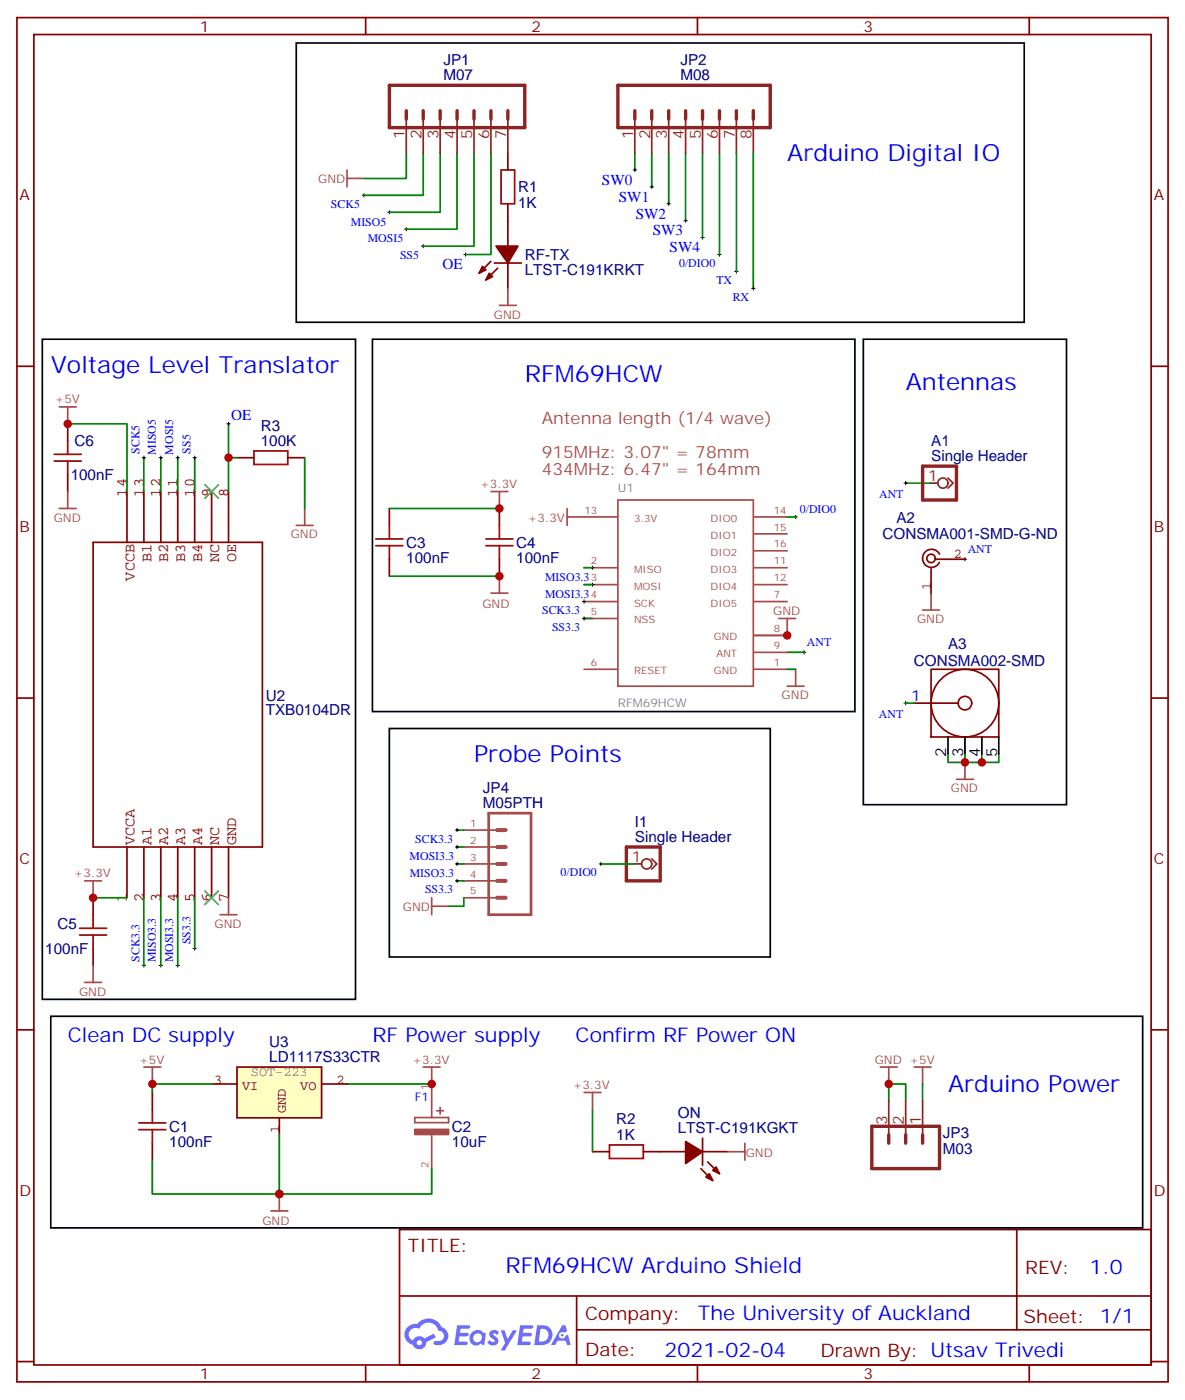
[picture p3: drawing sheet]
<svg xmlns="http://www.w3.org/2000/svg" width="247mm" height="292mm" viewBox="0 0 247 292" stroke-linecap="round" stroke-linejoin="round" font-family="sans-serif">
<g fill="none" stroke="#870000" stroke-width=".35">
<path d="M3.5 3.7h239.9v284.3h-239.9zM7.1 7.2h232.8v277.3h-232.8zM76.2 3.7v3.5M145.3 3.7v3.5M214.5 3.7v3.5M3.5 76.3h3.6M239.9 76.3h3.5M3.5 145.5h3.6M239.9 145.5h3.5M3.5 214.6h3.6M239.9 214.6h3.5M83.3 256.3h156.6v28.2h-156.6z"/>
<path d="M211.9 256.3v20.9M83.3 270.1h156.5M120.2 277.2h119.6M120.2 270.1v14.1M3.5 283.8h3.6M76.2 284.5v3.5M145.3 284.5v3.5M214.5 284.5v3.5M239.9 283.8h3.5"/>
</g>
<g fill="#5487ff">
<path d="M102.2 277.4a1.22 1.22 0 0 1 1.8 .3l-.4 .6a.47 .47 0 0 0-.4-.4 .47 .47 0 0 0-.5 .2l.1 .1a1.55 1.55 0 0 1 1 1.5 1.34 1.34 0 0 1-2.3 .1l.5-.5 .8 .4a.29 .29 0 0 0 .3-.2 .29 .29 0 0 0-.3-.4 1.04 1.04 0 0 1-.6-1.7z"/>
<path d="M95.3 276.2h2.1a.43 .43 0 0 1 .4 .1 .43 .43 0 0 1 .1 .4l-.3 .2h-1.6l-.2 .9h1.6a.37 .37 0 0 1 .3 .4 .37 .37 0 0 1-.4 .3h-1.6l-.1 1.1h1.3a.43 .43 0 0 1 .4 .1 .43 .43 0 0 1 .1 .5l-.3 .1h-2.4z"/>
<path d="M108.4 276.2h2.1a.43 .43 0 0 1 .5 .1 .43 .43 0 0 1 .1 .4l-.4 .2h-1.6l-.1 .9h1.5a.37 .37 0 0 1 .3 .4 .37 .37 0 0 1-.3 .3h-1.6l-.2 1.1h1.3a.43 .43 0 0 1 .5 .1 .43 .43 0 0 1 .1 .5l-.3 .1h-2.5z"/>
<path d="M117.2 276.2h.6l.4 1.2-.6 .4a.69 .69 0 0 0-1.1 .2 .69 .69 0 0 0 .5 1 .69 .69 0 0 0 .9-.6l.4-.3 .6 2.2h-.8l-.2-.9h-1.7l-.5 .9h-.9z"/>
<path d="M104.4 277.3h.7l.7 1.8 1.1-1.8h.8l-2.5 4.2h-.8l.9-1.6z"/>
<path d="M111.9 276.2l-.6 4.1h1.4a2.11 2.11 0 0 0 2.4-2.1 2.11 2.11 0 0 0-2.5-2zM112.6 276.9a1.39 1.39 0 0 1 1.7 1.4 1.39 1.39 0 0 1-1.8 1.3h-.2z"/>
<path d="M98.2 277.8a1.47 1.47 0 0 0-.1 2.1 1.47 1.47 0 0 0 2.1 .1l.7 .3 .3-2.3-.1-.2h-.5a1.49 1.49 0 0 0-2.4 0zM98.9 278.2a.92 .92 0 0 1 1.5 .5 .92 .92 0 0 1-1.2 1 .9 .9 0 0 1-.3-1.5z"/>
<path d="M85 276.6a2.18 2.18 0 0 0 1 3.7 1.44 1.44 0 0 0 1.7 .9 1.44 1.44 0 0 0 1.1-1.5l2-1-.4-.7-1.9 .9a1.47 1.47 0 0 0-2.5 .5 1.39 1.39 0 0 1-.6-2 1.39 1.39 0 0 1 2-.4 2.08 2.08 0 0 1 2.1-1.3 2.08 2.08 0 0 1 1.9 1.7 1.07 1.07 0 0 1 1.1 .9 1.07 1.07 0 0 1-1 1.2h-.6a.43 .43 0 0 0-.6 .4 .43 .43 0 0 0 .4 .4 2 2 0 0 0 2.5-1 2 2 0 0 0-.7-2.5l-.5-.2a2.98 2.98 0 0 0-5.1-.7l-1 .1zM86.8 279.9a.55 .55 0 0 1 1.1 0 .55 .55 0 0 1-1.1 0z"/>
<circle cx="117.2" cy="278.3" r=".26"/>
</g>
<path d="M28.9 235.4h5.7M28.9 234h5.7M31.7 231.2v2.8M31.7 235.4v2.9M127 238.6h7.1v2.8h-7.1z" fill="none" stroke="#a10000" stroke-width=".35"/>
<g fill="none" stroke="#870000" stroke-width=".35">
<path d="M194 139.5h14.1v14.1h-14.1zM190.5 146.5h9.2M31.7 227.7v3.5M31.7 238.3v3.5M146.4 237.2v5.7M123.5 240h3.5M134.1 240h8.8M146.1 243.6l2.4 2.4M146.4 240h5.3M147.5 242.2l2.4 2.4"/>
<circle cx="201.1" cy="146.5" r="7.1"/>
<circle cx="201.1" cy="146.5" r="1.41"/>
</g>
<g fill="#870000" stroke="#870000" stroke-width=".35">
<path d="M148.5 243.9l.7-.7 .7 1.4z"/>
<path d="M147.1 245.3l.7-.7 .7 1.4z"/>
<path d="M142.9 237.9l3.5 2.1-3.5 2.5z"/>
</g>
<path d="M188.7 100.7h5.3M164 136h3.6M197.6 157.1v1.8h10.5v-1.8M201.1 157.1v1.8M204.6 157.1v1.8M72.3 225.9h17.7M123.5 231.2v8.8" fill="none" stroke="#008700" stroke-width=".35"/>
<path d="M188.4 100.7h.7M188.7 100.3v.7M200.7 116.6h.7M201.1 116.2v.7M167.2 136h.7M167.6 135.6v.7M188.4 146.5h.7M188.7 146.2v.7" fill="none" stroke="#000" stroke-width=".21"/>
<g fill="none" stroke="#a64a4a" stroke-width=".35">
<path d="M121.7 107.7h7M121.7 118.3h7M128.8 104.2h28.2v38.8h-28.2zM157.1 107.7h6.9M157.1 111.3h6.9M157.1 114.8h6.9M157.1 118.3h6.9M121.7 139.5h7M121.7 121.8h7M121.7 125.4h7M121.7 128.9h7M157.1 139.5h6.9"/>
<path d="M157.1 121.8h6.9M157.1 125.4h6.9M157.1 136h6.9M157.1 132.4h6.9M192.3 127.1h3.5M194 123.6v3.5M201.1 158.9v3.5M199.3 162.4h3.5M86.4 232.9h7.1v1.1h-7.1zM90 225.9v7M90 236.4v3.6M91 231.5h1.4"/>
<path d="M91.7 230.8v1.4M155.2 238.3v3.5M90 240.1v3.5M151.7 240h3.5"/>
</g>
<path d="M197.6 153.6v3.5M201.1 153.6v3.5M204.6 153.6v3.5M208.1 153.6v3.5" fill="none" stroke="#000" stroke-width=".35"/>
<g fill="none" stroke="#850000" stroke-width=".35">
<path d="M194 118.5v5.1M194.9 116.6h6.2M195.8 115.5a1.86 1.86 0 0 0-2.8-.7 1.86 1.86 0 0 0-.1 2.9 1.86 1.86 0 0 0 2.8-.5"/>
<circle cx="194" cy="116.4" r=".88"/>
</g>
<path d="M86.4 235.4h7.1v1h-7.1z" fill="#a64a4a" stroke="#a64a4a" stroke-width=".35"/>
<path d="M49.4 222.4h17.6v10.6h-17.6z" fill="#ffffc2" stroke="#850000" stroke-width=".35"/>
<g fill="none" stroke="#850000" stroke-width=".35">
<path d="M19.4 113h35.3v63.5h-35.3zM26.5 102.4v10.6M30 102.4v10.6M33.5 102.4v10.6M37 102.4v10.6M40.6 102.4v10.6M44.1 102.4v10.6M47.6 102.4v10.6M26.5 176.5v10.6M30 176.5v10.6M33.5 176.5v10.6M37 176.5v10.6"/>
<path d="M40.6 176.5v10.6M44.1 176.5v10.6M47.6 176.5v10.6M44.1 225.9h5.3M58.2 233v3.5M67 225.9h5.3"/>
</g>
<g fill="none" stroke="#8c2424" stroke-width=".71">
<path d="M81.1 17.8h28.3v8.8h-28.3zM128.8 17.8h31.7v8.8h-31.7zM84.7 23.1v1.7M88.2 23.1v1.7M91.7 23.1v1.7M95.2 23.1v1.7M98.8 23.1v1.7M102.3 23.1v1.7M105.8 23.1v1.7M132.3 23.1v1.7M135.8 23.1v1.7M139.3 23.1v1.7"/>
<path d="M142.9 23.1v1.7M146.4 23.1v1.7M149.9 23.1v1.7M153.5 23.1v1.7M157 23.1v1.7M192.3 97.2h7v7h-7zM130.5 176.5h7.1v7.1h-7.1zM181.7 234.7h14.1v8.9h-14.1zM185.2 236.5v1.8M188.7 236.5v1.8M192.3 236.5v1.8"/>
</g>
<g fill="none" stroke="#8c2424" stroke-width=".35">
<path d="M84.7 24.8v7.1M88.2 24.8v7.1M91.7 24.8v7.1M95.2 24.8v7.1M98.8 24.8v7.1M102.3 24.8v7.1M105.8 24.8v7.1M132.3 24.8v7.1M135.8 24.8v7.1M139.3 24.8v7.1M142.9 24.8v7.1M146.4 24.8v7.1"/>
<path d="M149.9 24.8v7.1M153.5 24.8v7.1M157 24.8v7.1M197.6 99.6l1 1.1-1 1M194 100.7h1.4M135.8 179l1.1 1.1-1.1 1M132.3 180.1h1.4M185.2 229.4v7.1M188.7 229.4v7.1M192.3 229.4v7.1"/>
<circle cx="196.5" cy="100.7" r="1.06"/>
<circle cx="134.8" cy="180.1" r="1.06"/>
</g>
<g fill="none" stroke="#000" stroke-width=".21">
<path d="M131.9 35.4h.7M132.3 35.1v.7M135.5 38.9h.7M135.8 38.6v.7M75.5 40.7h.7M75.8 40.4v.7M80.8 44.2h.7M81.1 43.9v.7M84.3 47.8h.7M84.7 47.4v.7M87.8 51.3h.7M88.2 50.9v.7"/>
<path d="M96.7 53.1h.7M97 52.7v.7M139 42.5h.7M139.3 42.1v.7M142.5 46h.7M142.9 45.6v.8M146 49.5h.8M146.4 49.2v.7M149.6 53.1h.7M149.9 52.7v.7M153.1 56.6h.7M153.5 56.2v.7"/>
<path d="M157 59.8v.7M156.6 60.1h.7M29.6 95.4h.7M30 95v.7M33.2 95.4h.7M33.5 95v.7M36.7 95.4h.7M37 95v.7M40.2 95.4h.7M40.6 95v.7M47.3 88.3h.7M47.6 88v.7"/>
<path d="M123.1 118.3h.7M123.5 118v.7M165.5 107.7h.7M165.8 107.4v.7M121.4 128.9h.7M121.4 125.4h.7M121.7 125v.7M121.7 128.6v.7M123.1 121.8h.7M123.5 121.5v.7M94.9 173h.7M94.9 176.5h.7"/>
<path d="M95.2 172.6v.8M95.2 176.2v.7M95.2 179.7v.7M125.2 179.7v.7M40.2 197.7h.7M40.6 197.3v.7M94.9 180.1h.7M94.9 183.6h.7M95.2 183.2v.7M124.9 180.1h.7M29.6 201.2h.7M30 200.9v.7"/>
<path d="M33.2 201.2h.7M33.5 200.9v.7M36.7 201.2h.7M37 200.9v.7"/>
</g>
<g fill="none" stroke="#a64a4a" stroke-width=".35">
<path d="M72.3 37.2h3.5M72.3 35.4v3.5M104.1 63.6h3.5M105.8 60.1v3.5M12.3 84.8h3.6M14.1 84.8v3.5M12.3 106h3.6M14.1 102.4v3.6M61.7 109.5h3.6M63.5 106v3.5M102.3 102.4h3.5M104.1 102.4v3.6"/>
<path d="M118.2 106v3.5M118.2 107.7h3.5M102.3 123.6h3.5M104.1 120.1v3.5M162.3 128.9h3.5M164 128.9v3.5M165.8 139.5v3.5M164 143h3.6M96.7 173h6.9M96.7 176.5h6.9M17.6 183.6h3.6M19.4 183.6v3.5"/>
<path d="M45.9 190.6h3.5M47.6 187.1v3.5M90 187.1v3.5M90 188.9h3.5M96.7 183.6h6.9M96.7 180.1h6.9M96.7 187.1h6.9M17.6 204.8h3.6M19.4 201.2v3.6M30 222.4h3.5M31.7 222.4v3.5M88.2 222.4h3.5"/>
<path d="M90 222.4v3.5M121.7 227.7h3.5M123.5 227.7v3.5M183.4 222.4h3.6M185.2 222.4v3.5M190.5 222.4h3.5M192.3 222.4v3.5M56.4 252.4h3.6M58.2 248.8v3.6"/>
</g>
<g fill="none" stroke="#008700" stroke-width=".35">
<path d="M84.7 31.9v5.3h-8.9M88.2 31.9v8.8h-12.4M91.7 31.9v12.3h-10.6M95.2 31.9v15.9h-10.5M98.8 31.9v19.4h-10.6M102.3 31.9v21.2h-5.3M132.3 31.9v3.5M135.8 31.9v7M139.3 31.9v10.6M142.9 31.9v14.1M146.4 31.9v17.6M149.9 31.9v21.2"/>
<path d="M153.5 31.9v24.7M157 31.9v28.2M14.1 88.3h12.4v14.1M30 95.4v7M33.5 95.4v7M37 95.4v7M40.6 95.4v7M47.6 88.3v7.1M49.4 95.4h-1.8v7M63.5 95.4v10.6M81.1 106h23M121.7 118.3h1.8"/>
<path d="M164 107.7h1.8M81.1 120.1h23M121.7 121.8h1.8M121.7 128.9h1.8M164 139.5h1.8M188.7 146.5h1.8M95.2 173h1.5M95.2 176.5h1.5M19.4 187.1h7.1M30 187.1v14.1M33.5 187.1v14.1M37 187.1v14.1"/>
<path d="M40.6 187.1v10.6M95.2 180.1h1.5M95.2 183.6h1.5M96.7 187.1v1.8h-3.2M125.2 180.1h7.1M44.1 225.9h-12.4v1.8M58.2 236.5v12.3M185.2 229.4v-3.5h3.5v3.5M192.3 225.9v3.5M31.7 241.8v7h26.5M90 243.6v5.2h-31.8"/>
</g>
<g fill="#870000" stroke="#870000" stroke-width=".35">
<path d="M103.4 51.3h4.5l-2.1 3.5z"/>
<path d="M100.5 55.5l.7 .7-1.4 .7z"/>
<path d="M102 56.9l.7 .7-1.5 .7z"/>
</g>
<g fill="none" stroke="#870000" stroke-width=".35">
<path d="M105.8 31.9v3.5M102.3 54.5l-2.5 2.4M103 54.8h5.7M103.7 55.9l-2.5 2.4M105.8 42.5v8.8M105.8 54.8v5.3M14.1 88.3v3.6M14.1 98.9v3.5M49.4 95.4h3.5M60 95.4h3.5M81.1 106v3.5M81.1 116.6v3.5"/>
<path d="M104.1 106v3.5M104.1 116.6v3.5M19.4 187.1v3.5M19.4 197.7v3.5"/>
</g>
<g fill="none" stroke="#a10000" stroke-width=".35">
<path d="M104.4 35.4h2.8v7.1h-2.8zM11.3 96.1h5.6M11.3 94.7h5.6M14.1 91.9v2.8M14.1 96.1v2.8M52.9 94h7.1v2.8h-7.1zM78.3 112.3h5.7M78.3 113.7h5.7M81.1 109.5v2.8M81.1 113.7v2.9M101.2 113.7h5.7M101.2 112.3h5.7"/>
<path d="M104.1 109.5v2.8M104.1 113.7v2.9M16.6 194.9h5.6M16.6 193.5h5.6M19.4 190.6v2.9M19.4 194.9v2.8"/>
</g>
<path d="M42.7 101l2.8 2.9M45.5 101l-2.8 2.9M42.7 185.7l2.8 2.8M45.5 185.7l-2.8 2.8" fill="none" stroke="#3c3" stroke-width=".35"/>
<path d="M61.7 9h151.7v58.2h-151.7zM8.8 70.7h65.3v137.6h-65.3zM77.6 70.7h100.6v77.6h-100.6zM179.9 70.7h42.3v97h-42.3zM81.1 151.8h79.4v47.7h-79.4zM10.6 211.8h227.5v44.1h-227.5z" fill="none" stroke="#000" stroke-width=".35"/>
<path d="M101.8 169.5h8.9v21.1h-8.9z" fill="none" stroke="#a64a4a" stroke-width=".56"/>
<path d="M103.6 176.5h1.8M103.6 173h1.8M103.6 180.1h1.8M103.6 187.1h1.8M103.6 183.6h1.8" fill="none" stroke="#a64a4a" stroke-width=".85"/>
<g fill="#c00">
<circle cx="90" cy="225.9" r=".88"/>
<circle cx="201.1" cy="158.9" r=".88"/>
<circle cx="204.6" cy="158.9" r=".88"/>
<circle cx="31.8" cy="225.9" r=".88"/>
<circle cx="164" cy="132.4" r=".88"/>
<circle cx="104.1" cy="106" r=".88"/>
<circle cx="104.1" cy="120.1" r=".88"/>
<circle cx="14.1" cy="88.3" r=".88"/>
<circle cx="47.6" cy="95.4" r=".88"/>
<circle cx="19.4" cy="187.1" r=".88"/>
<circle cx="58.2" cy="248.8" r=".88"/>
<circle cx="185.2" cy="225.9" r=".88"/>
</g>
<g font-size="4.9" fill="#00f">
<text x="164" y="33.7">Arduino Digital IO</text>
<text x="10.6" y="77.8">Voltage Level Translator</text>
<text x="109.4" y="79.5">RFM69HCW</text>
<text x="188.7" y="81.3">Antennas</text>
<text x="98.8" y="158.9">Probe Points</text>
<text x="197.6" y="227.7">Arduino Power</text>
</g>
<text font-size="4.6" fill="#00f" x="105.3" y="265.3">RFM69HCW Arduino Shield</text>
<g font-size="4.2" fill="#00f">
<text x="14.1" y="217.1">Clean DC supply</text>
<text x="77.6" y="217.1">RF Power supply</text>
<text x="119.9" y="217.1">Confirm RF Power ON</text>
<text x="227.1" y="265.5">1.0</text>
<text x="145.4" y="275.1">The University of Auckland</text>
<text x="138.5" y="282.9">2021-02-04</text>
</g>
<g font-size="3.9" fill="#800">
<text x="85" y="260.8">TITLE:</text>
<text x="213.6" y="265.5">REV:</text>
<text x="121.9" y="275">Company:</text>
<text x="213.3" y="275.7">Sheet: 1/1</text>
<text x="121.9" y="282.7">Date:</text>
<text x="171" y="282.8">Drawn By: Utsav Trivedi</text>
</g>
<g font-size="3.5" fill="#a54b4b">
<text x="112.9" y="88.3">Antenna length (1/4 wave)</text>
<text x="112.9" y="95.4">915MHz: 3.07&quot; = 78mm</text>
<text x="112.9" y="98.9">434MHz: 6.47&quot; = 164mm</text>
</g>
<g font-size="3.2" fill="#800">
<text x="41.6" y="6.7">1</text>
<text x="110.8" y="6.7">2</text>
<text x="179.9" y="6.7">3</text>
<text x="4.1" y="41.8">A</text>
<text x="240.4" y="41.8">A</text>
<text x="4.1" y="110.9">B</text>
<text x="240.4" y="110.9">B</text>
<text x="4.1" y="180.1">C</text>
<text x="240.4" y="180.1">C</text>
<text x="4.1" y="249.2">D</text>
<text x="240.4" y="249.2">D</text>
<text x="41.6" y="287.5">1</text>
<text x="110.8" y="287.5">2</text>
<text x="179.9" y="287.5">3</text>
</g>
<g font-size="3.2" fill="#000080">
<text x="92.4" y="16.7">M07</text>
<text x="92.4" y="13.5">JP1</text>
<text x="141.8" y="16.7">M08</text>
<text x="141.8" y="13.5">JP2</text>
<text x="107.9" y="40.1">R1</text>
<text x="107.9" y="43.3">1K</text>
<text x="109.4" y="57.4">LTST-C191KRKT</text>
<text x="109.4" y="54.2">RF-TX</text>
<text x="54.3" y="89.7">R3</text>
<text x="15.5" y="93">C6</text>
<text x="54.3" y="92.9">100K</text>
<text x="194.1" y="92.9">A1</text>
<text x="14.7" y="100">100nF</text>
<text x="194" y="96.1">Single Header</text>
<text x="183.9" y="112.4">CONSMA001-SMD-G-ND</text>
<text x="186.8" y="108.9">A2</text>
<text x="84.7" y="117.3">100nF</text>
<text x="84.7" y="114.2">C3</text>
<text x="107.6" y="117.3">100nF</text>
<text x="107.6" y="114.2">C4</text>
<text x="197.6" y="135.2">A3</text>
<text x="190.4" y="138.8">CONSMA002-SMD</text>
<text x="55.4" y="149.1">TXB0104DR</text>
<text x="55.4" y="146">U2</text>
<text x="100.6" y="165.3">JP4</text>
<text x="100.6" y="168.4">M05PTH</text>
<text x="132.3" y="172.3">I1</text>
<text x="132.3" y="175.5">Single Header</text>
<text x="12" y="193.5">C5</text>
<text x="9.4" y="198.8">100nF</text>
<text x="56.1" y="221.3">LD1117S33CTR</text>
<text x="56.1" y="218.2">U3</text>
<text x="141.3" y="232.9">ON</text>
<text x="35.3" y="239.1">100nF</text>
<text x="35.3" y="235.9">C1</text>
<text x="94.2" y="239.1">10uF</text>
<text x="94.2" y="235.9">C2</text>
<text x="128.4" y="237.6">1K</text>
<text x="128.4" y="234.3">R2</text>
<text x="141.3" y="236.2">LTST-C191KGKT</text>
<text x="196.5" y="237.2">JP3</text>
<text x="196.5" y="240.5">M03</text>
</g>
<g font-size="3.2" fill="#8d2323">
<text x="84.3" y="29" transform="rotate(-90 84.3 29)">1</text>
<text x="87.8" y="29" transform="rotate(-90 87.8 29)">2</text>
<text x="91.4" y="29" transform="rotate(-90 91.4 29)">3</text>
<text x="94.9" y="29" transform="rotate(-90 94.9 29)">4</text>
<text x="98.4" y="29" transform="rotate(-90 98.4 29)">5</text>
<text x="102" y="29" transform="rotate(-90 102 29)">6</text>
<text x="105.5" y="29" transform="rotate(-90 105.5 29)">7</text>
<text x="131.9" y="29" transform="rotate(-90 131.9 29)">1</text>
<text x="135.5" y="29" transform="rotate(-90 135.5 29)">2</text>
<text x="139" y="29" transform="rotate(-90 139 29)">3</text>
<text x="142.5" y="29" transform="rotate(-90 142.5 29)">4</text>
<text x="146" y="29" transform="rotate(-90 146 29)">5</text>
<text x="149.6" y="29" transform="rotate(-90 149.6 29)">6</text>
<text x="153.1" y="29" transform="rotate(-90 153.1 29)">7</text>
<text x="156.6" y="29" transform="rotate(-90 156.6 29)">8</text>
<text x="193.4" y="100.3">1</text>
<text x="131.7" y="179.7">1</text>
<text x="184.9" y="234.4" transform="rotate(-90 184.9 234.4)">3</text>
<text x="188.4" y="234.4" transform="rotate(-90 188.4 234.4)">2</text>
<text x="191.9" y="234.4" transform="rotate(-90 191.9 234.4)">1</text>
</g>
<g font-size="3.2" fill="#00f">
<text x="125.4" y="38.5">SW0</text>
<text x="129" y="42">SW1</text>
<text x="132.5" y="45.5">SW2</text>
<text x="136" y="49.1">SW3</text>
<text x="139.5" y="52.6">SW4</text>
<text x="92.2" y="56.1">OE</text>
<text x="48.2" y="87.5">OE</text>
<text x="189.9" y="146.2">1</text>
</g>
<g font-size="3.2" fill="#840000">
<text x="26.4" y="103.5" transform="rotate(-90 26.4 103.5)">14</text>
<text x="30" y="103.5" transform="rotate(-90 30 103.5)">13</text>
<text x="33.5" y="103.5" transform="rotate(-90 33.5 103.5)">12</text>
<text x="37" y="103.5" transform="rotate(-90 37 103.5)">11</text>
<text x="40.5" y="103.5" transform="rotate(-90 40.5 103.5)">10</text>
<text x="44.1" y="103.5" transform="rotate(-90 44.1 103.5)">9</text>
<text x="47.6" y="103.5" transform="rotate(-90 47.6 103.5)">8</text>
<text x="31.5" y="117.2" transform="rotate(-90 31.5 117.2)">B1</text>
<text x="35.1" y="117.2" transform="rotate(-90 35.1 117.2)">B2</text>
<text x="38.6" y="117.2" transform="rotate(-90 38.6 117.2)">B3</text>
<text x="42.1" y="117.2" transform="rotate(-90 42.1 117.2)">B4</text>
<text x="45.7" y="117.2" transform="rotate(-90 45.7 117.2)">NC</text>
<text x="49.2" y="117.2" transform="rotate(-90 49.2 117.2)">OE</text>
<text x="28" y="121" transform="rotate(-90 28 121)">VCCB</text>
<text x="28" y="176.2" transform="rotate(-90 28 176.2)">VCCA</text>
<text x="31.5" y="176.2" transform="rotate(-90 31.5 176.2)">A1</text>
<text x="35.1" y="176.2" transform="rotate(-90 35.1 176.2)">A2</text>
<text x="38.6" y="176.2" transform="rotate(-90 38.6 176.2)">A3</text>
<text x="42.1" y="176.2" transform="rotate(-90 42.1 176.2)">A4</text>
<text x="45.7" y="176.2" transform="rotate(-90 45.7 176.2)">NC</text>
<text x="49.2" y="176.2" transform="rotate(-90 49.2 176.2)">GND</text>
<text x="26.4" y="188" transform="rotate(-90 26.4 188)">1</text>
<text x="30" y="188" transform="rotate(-90 30 188)">2</text>
<text x="33.5" y="188" transform="rotate(-90 33.5 188)">3</text>
<text x="37" y="188" transform="rotate(-90 37 188)">4</text>
<text x="40.5" y="188" transform="rotate(-90 40.5 188)">5</text>
<text x="44.1" y="188" transform="rotate(-90 44.1 188)">6</text>
<text x="47.6" y="188" transform="rotate(-90 47.6 188)">7</text>
</g>
<g font-size="3.2">
<text x="197.2" y="157.7" transform="rotate(-90 197.2 157.7)">2</text>
<text x="200.7" y="157.7" transform="rotate(-90 200.7 157.7)">3</text>
<text x="204.3" y="157.7" transform="rotate(-90 204.3 157.7)">4</text>
<text x="207.8" y="157.7" transform="rotate(-90 207.8 157.7)">5</text>
</g>
<g font-size="2.8" fill="#840000">
<text x="198.8" y="116.3">2</text>
<text x="194" y="122.9" transform="rotate(-90 194 122.9)">1</text>
<text x="44.6" y="225.9">3</text>
<text x="50.4" y="227.2">VI</text>
<text x="62.6" y="227.2">VO</text>
<text x="70.1" y="225.9">2</text>
<text x="59.5" y="231.9" transform="rotate(-90 59.5 231.9)">GND</text>
<text x="58.2" y="236.1" transform="rotate(-90 58.2 236.1)">1</text>
</g>
<text font-size="2.8" fill="#848484" x="52.3" y="224.2">SOT-223</text>
<g font-size="2.5" fill="#a54b4b">
<text x="66.3" y="38.2">GND</text>
<text x="102.9" y="66.4">GND</text>
<text x="11.4" y="84">+5V</text>
<text x="100.1" y="101.7">+3.3V</text>
<text x="11.2" y="108.7">GND</text>
<text x="60.6" y="112.2">GND</text>
<text x="110" y="108.8">+3.3V</text>
<text x="100.5" y="126.6">GND</text>
<text x="161.1" y="128.2">GND</text>
<text x="191.1" y="129.8">GND</text>
<text x="162.9" y="145.7">GND</text>
<text x="198.2" y="165.1">GND</text>
<text x="15.4" y="182.8">+3.3V</text>
<text x="84" y="189.9">GND</text>
<text x="44.7" y="193.4">GND</text>
<text x="16.5" y="207.5">GND</text>
<text x="29" y="221.7">+5V</text>
<text x="86" y="221.7">+3.3V</text>
<text x="182.3" y="221.7">GND +5V</text>
<text x="119.4" y="227">+3.3V</text>
<text x="155.4" y="241">GND</text>
<text x="54.7" y="255.4">GND</text>
</g>
<g font-size="2.5" fill="#00f">
<text x="69" y="43.4">SCK5</text>
<text x="73.1" y="47">MISO5</text>
<text x="76.6" y="50.5">MOSI5</text>
<text x="83.4" y="54">SS5</text>
<text x="141.5" y="55.7">0/DIO0</text>
<text x="149.3" y="59.2">TX</text>
<text x="152.7" y="62.8">RX</text>
<text x="29.1" y="94.5" transform="rotate(-90 29.1 94.5)">SCK5</text>
<text x="32.5" y="94.8" transform="rotate(-90 32.5 94.8)">MISO5</text>
<text x="36.1" y="94.7" transform="rotate(-90 36.1 94.7)">MOSI5</text>
<text x="39.7" y="94.5" transform="rotate(-90 39.7 94.5)">SS5</text>
<text x="166.7" y="106.9">0/DIO0</text>
<text x="183.2" y="103.9">ANT</text>
<text x="201.7" y="115.2">ANT</text>
<text x="113.6" y="124.6">MOSI3.3</text>
<text x="113.6" y="121.1">MISO3.3</text>
<text x="113" y="128">SCK3.3</text>
<text x="115" y="131.6">SS3.3</text>
<text x="168.2" y="134.6">ANT</text>
<text x="183.2" y="149.7">ANT</text>
<text x="85.4" y="179.2">MOSI3.3</text>
<text x="86.5" y="175.7">SCK3.3</text>
<text x="85.4" y="182.9">MISO3.3</text>
<text x="116.8" y="182.6">0/DIO0</text>
<text x="88.6" y="186.2">SS3.3</text>
<text x="39.7" y="196.8" transform="rotate(-90 39.7 196.8)">SS3.3</text>
<text x="29.1" y="200.4" transform="rotate(-90 29.1 200.4)">SCK3.3</text>
<text x="32.5" y="200.6" transform="rotate(-90 32.5 200.6)">MISO3.3</text>
<text x="36.1" y="200.6" transform="rotate(-90 36.1 200.6)">MOSI3.3</text>
<text x="86.4" y="229.4">F1</text>
</g>
<g font-size="2.5" fill="#838383">
<text x="128.8" y="102.4">U1</text>
<text x="128.8" y="147.4">RFM69HCW</text>
</g>
<g font-size="2.1" fill="#a54b4b">
<text x="121.8" y="107">13</text>
<text x="161.3" y="107">14</text>
<text x="132.1" y="108.8">3.3V</text>
<text x="148.1" y="108.8">DIO0</text>
<text x="148.1" y="112.3">DIO1</text>
<text x="161.3" y="110.6">15</text>
<text x="123.1" y="117.6">2</text>
<text x="132.1" y="119.4">MISO</text>
<text x="148.1" y="115.8">DIO2</text>
<text x="148.1" y="119.4">DIO3</text>
<text x="161.3" y="114.1">16</text>
<text x="161.3" y="117.6">11</text>
<text x="123.1" y="124.7">4</text>
<text x="123.1" y="121.2">3</text>
<text x="132.1" y="122.9">MOSI</text>
<text x="148.1" y="122.9">DIO4</text>
<text x="161.3" y="121.2">12</text>
<text x="161.3" y="124.7">7</text>
<text x="123.1" y="128.2">5</text>
<text x="132.1" y="126.4">SCK</text>
<text x="132.1" y="129.9">NSS</text>
<text x="148.1" y="126.4">DIO5</text>
<text x="161.3" y="131.7">8</text>
<text x="148.8" y="133.5">GND</text>
<text x="149.3" y="137">ANT</text>
<text x="161.3" y="135.3">9</text>
<text x="123.1" y="138.8">6</text>
<text x="132.1" y="140.5">RESET</text>
<text x="148.8" y="140.5">GND</text>
<text x="161.3" y="138.8">1</text>
<text x="98" y="172.3">1</text>
<text x="98" y="175.8">2</text>
<text x="98" y="179.4">3</text>
<text x="98" y="182.9">4</text>
<text x="98" y="186.4">5</text>
<text x="89.3" y="227.3" transform="rotate(-90 89.3 227.3)">1</text>
<text x="89.3" y="243.5" transform="rotate(-90 89.3 243.5)">2</text>
</g>
</svg>
